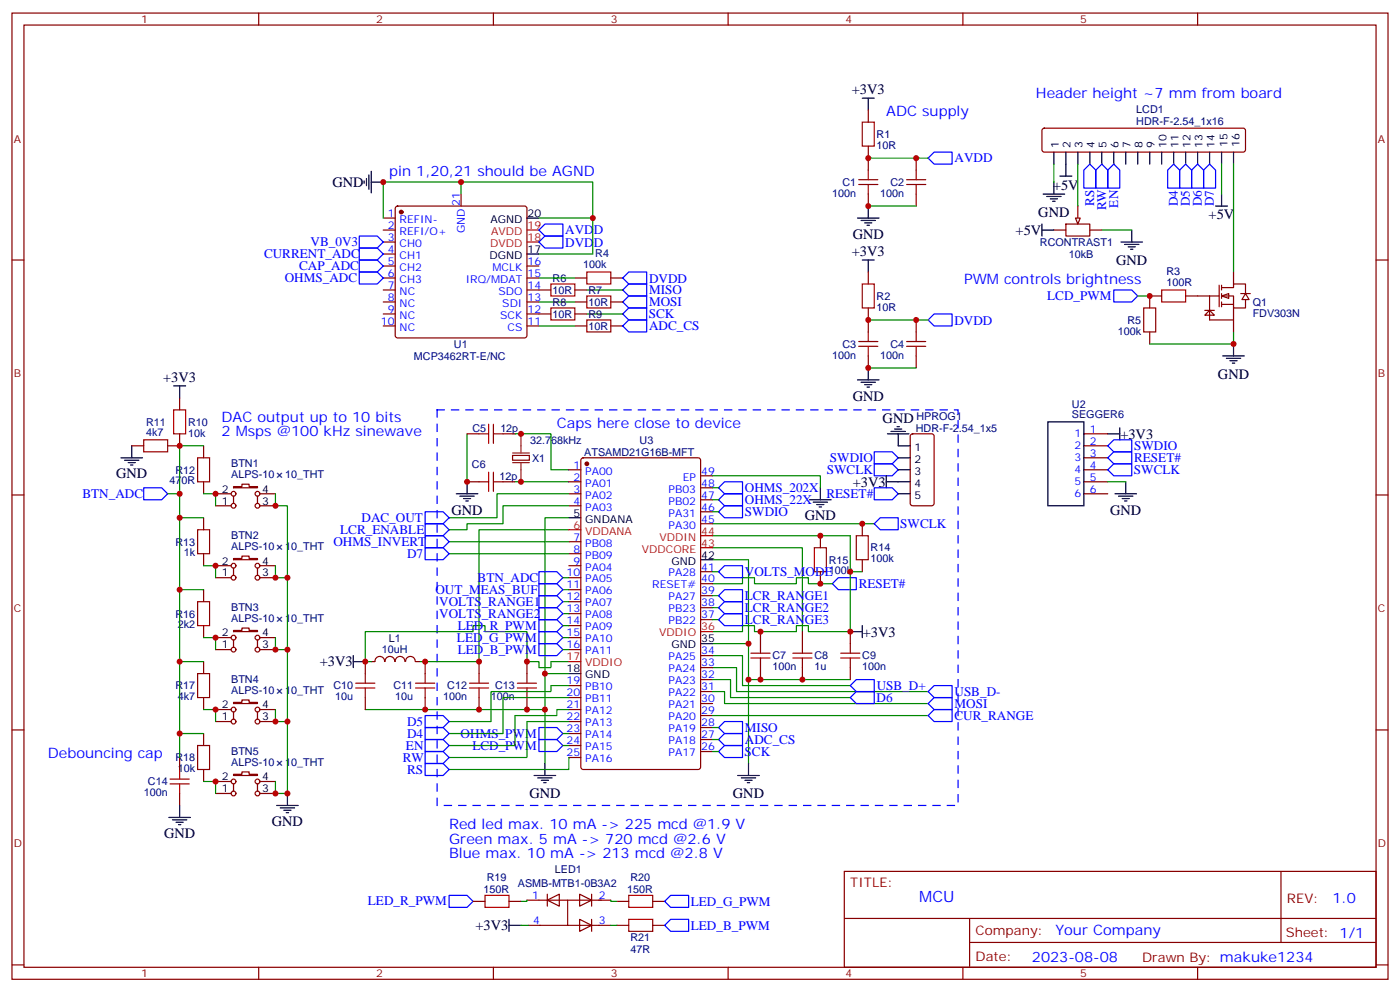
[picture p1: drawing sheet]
<svg xmlns="http://www.w3.org/2000/svg" width="412mm" height="292mm" viewBox="0 0 412 292" stroke-linecap="round" stroke-linejoin="round" font-family="sans-serif">
<g fill="none" stroke="#870000" stroke-width=".35">
<path d="M3.5 3.8h405.4v284.4h-405.4zM7.1 7.4h398.2v277.3h-398.2zM76.2 3.8v3.6M145.3 3.8v3.6M214.5 3.8v3.6M283.6 3.8v3.6M352.8 3.8v3.6M307.2 37.9l.4-.2h58.6l.5 .2 .2 .5v5.7l-.2 .5-.5 .2h-58.6l-.5-.3-.2-.4v-5.7zM3.5 76.5h3.6M310.4 67.7h3.6M314 65.9h7v3.6h-7zM317.5 60.6v3.6"/>
<path d="M321 67.7h3.6M405.3 76.5h3.6M137.6 127.7h3.5M148.2 127.7h3.5M151 134h4.9v1.4h-4.9zM167.6 138.3h3.5M171.3 134.9l.5-.2h33.9l.6 .5 .1 90.5-.5 .7h-34.1l-.6-.4-.1-90.6zM268.3 127.9l.5-.2h5.7l.6 .4 .1 20-.5 .7h-5.9l-.6-.4-.1-20zM3.5 145.7h3.6M137.6 141.8h3.5M148.2 141.8h3.5M167.6 141.8h3.5"/>
<path d="M167.6 159.4h3.5M167.6 148.8h3.5M167.6 145.3h3.5M206.4 140h3.5M206.4 143.5h3.5M206.4 147.1h3.5M206.4 150.6h3.5M206.4 154.1h3.5M241.7 157.7v3.5M254 154.1v3.6M405.3 145.7h3.6M167.6 177.1h3.5"/>
<path d="M167.6 173.5h3.5M167.6 170h3.5M167.6 166.5h3.5M167.6 162.9h3.5M206.4 168.2h3.5M206.4 171.8h3.5M206.4 175.3h3.5M206.4 178.8h3.5M241.7 168.2v3.6M254 164.7v3.5M107.6 194.7v3.5M109.4 194.7h1"/>
<path d="M110.5 194.7a1.41 1.41 0 0 1 1.4-1.5 1.41 1.41 0 0 1 1.4 1.5M113.5 194.7a1.41 1.41 0 0 1 1.4-1.5 1.41 1.41 0 0 1 1.4 1.5M116.4 194.7a1.41 1.41 0 0 1 1.4-1.5 1.41 1.41 0 0 1 1.4 1.5M119.5 194.7a1.41 1.41 0 0 1 1.4-1.5 1.41 1.41 0 0 1 1.4 1.5M122.4 194.7h1.1M125.2 194.7v3.5M141.1 194.7v3.5M155.2 194.7v3.5M167.6 191.2h3.5M167.6 187.6h3.5M167.6 184.1h3.5M167.6 180.6h3.5"/>
<path d="M206.4 182.4h3.5M206.4 192.9h3.5M206.4 196.5h3.5M206.4 200h3.5M224 185.9v3.5M224 196.5v3.5M236.4 185.9v3.5M236.4 196.5v3.5M250.5 185.9v3.5M250.5 196.5v3.5M3.5 214.8h3.6M107.6 205.3v3.5"/>
<path d="M125.2 205.3v3.5M141.1 205.3v3.5M155.2 205.3v3.5M167.6 219.4h3.5M167.6 215.9h3.5M167.6 212.3h3.5M167.6 208.8h3.5M167.6 205.3h3.5M167.6 201.8h3.5M206.4 203.5h3.5M206.4 207h3.5M206.4 210.6h3.5"/>
<path d="M206.4 214.1h3.5M206.4 217.6h3.5M405.3 214.8h3.6M167.6 222.9h3.5M206.4 221.2h3.5M248.7 256.4h156.6v28.3h-156.6zM377.3 256.5v20.8M248.7 270.3h156.5M285.6 277.3h119.6M285.6 270.3v14.1M3.5 284h3.6M76.2 284.7v3.5"/>
<path d="M145.3 284.7v3.5M214.5 284.7v3.5M283.6 284.7v3.5M352.8 284.7v3.5M405.3 284h3.6"/>
</g>
<path d="M257.5 136.5h5.3l1.8 1.8-1.8 1.7h-5.3zM257.5 133h5.3l1.8 1.7-1.8 1.8h-5.3zM211.7 143.5l1.7-1.7h5.3v3.5h-5.3zM211.7 150.6l1.7-1.8h5.3v3.6h-5.3zM257.5 143.5h5.3l1.8 1.8-1.8 1.8h-5.3zM259.3 152.4h5.3v3.5h-5.3l-1.8-1.8zM245.2 171.8l1.7-1.8h5.3v3.5h-5.3zM158.7 214.1h5.3l1.8 1.8-1.8 1.7h-5.3zM250.5 201.8l1.7-1.8h5.3v3.5h-5.3zM273.4 203.5l1.8-1.7h5.3v3.5h-5.3z" fill="none" stroke="#00f" stroke-width=".35"/>
<g fill="none" stroke="#000" stroke-width=".35">
<path d="M307.3 57.1h6.3M308.3 57.8h4.3M309.4 58.5h2.1M310.1 59.2h.7M310.4 44.8v3.5M310.4 53.6v3.5M312.2 51.8h3.5M314 44.8v7M317.5 44.8v3.5M321 44.8v3.5M324.6 44.8v3.5M328.1 44.8v3.5"/>
<path d="M331.6 44.8v3.5M335.1 44.8v3.5M338.7 44.8v3.5M342.2 44.8v3.5M345.7 44.8v3.5M349.2 44.8v3.5M352.8 44.8v3.5M356.3 44.8v3.5M359.8 44.8v3.5M363.4 44.8v3.5M261.4 127.7h6.4M262.5 127h4.2"/>
<path d="M263.5 126.3h2.1M264.2 125.6h.7M264.6 127.7v3.5h3.5M264.6 134.7h3.5M264.6 138.3h3.5M134.4 145.3h6.4M135.5 146h4.2M136.5 146.7h2.1M137.2 147.4h.7M137.6 141.8v3.5M167.6 152.4h3.5M261.1 141.8h7"/>
<path d="M261.1 140v3.5M264.6 145.3h3.5M206.4 164.7h3.5M104.1 194.7h3.5M104.1 192.9v3.6M167.6 198.2h3.5M206.4 189.4h3.5M250.5 185.9h3.5M254 184.1v3.5M157.3 228.2h6.4M158.4 228.9h4.2M159.5 229.6h2.1"/>
<path d="M160.2 230.3h.7M160.5 224.7v3.5M217.3 228.2h6.4M218.4 228.9h4.2M219.4 229.6h2.1M220.1 230.3h.7M220.5 224.7v3.5"/>
</g>
<g fill="none" stroke="#008700" stroke-width=".35">
<path d="M310.4 48.3v5.3M137.6 127.7v14.1M151.7 127.7h10.6v10.6h5.3M151.7 141.8h15.9M167.6 155.9h-26.5v38.8h-17.6M167.6 152.4h-7.1v45.8M209.9 157.7h40.6v28.2h-12.4v-1.8h-3.5v1.8h-12.4v-1.8h-3.5v1.8h-8.8M209.9 154.1h47.6M209.9 171.8h8.8v-1.8h3.5v1.8h12.4v-1.8h3.5v1.8h7.1M209.9 161.2h26.5v24.7M209.9 164.7h10.6v60M250.5 168.2h3.5"/>
<path d="M107.6 194.7v-8.8h31.7v-1.8h3.6v1.8h12.3v8.8h3.5v1.8h3.6v-1.8h5.3M167.6 198.2h-7.1v26.5M209.9 196.5h7.1v7h56.4M209.9 192.9h8.8v8.9h31.8M209.9 189.4h10.6M220.5 200h30M107.6 208.8h52.9"/>
</g>
<g fill="none" stroke="#a10000" stroke-width=".35">
<path d="M141.1 127.7h2.8M143.9 124.8v5.7M143.9 139v5.6M145.3 127.7h2.9M145.3 124.8v5.7M145.3 139v5.6M141.1 141.8h2.8M145.3 141.8h2.9M252.2 157.7h3.6v7h-3.6zM239.9 161.2h3.5v7h-3.5zM107.6 198.2v2.8M125.2 198.2v2.8"/>
<path d="M141.1 198.2v2.8M155.2 198.2v2.8M221.2 193.6h5.6M221.2 192.2h5.6M224 189.4v2.8M224 193.6v2.9M233.5 193.6h5.7M233.5 192.2h5.7M236.4 189.4v2.8M236.4 193.6v2.9M247.6 193.6h5.7M247.6 192.2h5.7"/>
<path d="M250.5 189.4v2.8M250.5 193.6v2.9M104.8 202.5h5.6M104.8 201h5.6M107.6 202.5v2.8M122.4 202.5h5.7M122.4 201h5.7M125.2 202.5v2.8M138.3 202.5h5.6M138.3 201h5.6M141.1 202.5v2.8M152.4 202.5h5.6"/>
<path d="M152.4 201h5.6M155.2 202.5v2.8"/>
</g>
<path d="M151 136.1h4.9M151 133.3h4.9M153.5 127.7v5.6M153.5 136.1v5.7" fill="none" stroke="#8c2424" stroke-width=".35"/>
<path d="M128.8 120.6h153.4v116.4h-153.4z" fill="none" stroke="#00f" stroke-width=".35" stroke-dasharray="2.1 2.1"/>
<path d="M167.6 155.9h3.5M206.4 157.7h3.5M206.4 161.2h3.5M167.6 194.7h3.5M206.4 185.9h3.5" fill="none" stroke="#f00" stroke-width=".35"/>
<circle cx="172.9" cy="136.5" r=".53" fill="#870000" stroke="#870000" stroke-width=".35"/>
<path d="M316.8 64.2h1.4l-.7 1.7z" fill="#f0f0f0" stroke="#870000" stroke-width=".35"/>
<g fill="none" stroke="#000" stroke-width=".35">
<path d="M359.8 57.1v3.5M306.9 67.7h3.5M306.9 65.9v3.6M330.2 71.2h6.3M331.3 71.9h4.2M332.3 72.6h2.1M333 73.3h.7M333.4 67.7v3.5M358.1 60.6h3.5M360.2 104.7h6.3M361.2 105.4h4.3M362.3 106.2h2.1"/>
<path d="M363 106.9h.7M363.4 101.2v3.5"/>
</g>
<path d="M317.5 48.3v12.3M359.8 48.3v8.8M363.4 48.3v31.7M324.6 67.7h8.8M335.1 87.1h3.6M363.4 97.7v3.5h-24.7M107.6 194.7h1.8" fill="none" stroke="#008700" stroke-width=".35"/>
<path d="M319.3 50.1l1.7-1.8 1.8 1.8v5.3h-3.5zM324.6 48.3l1.7 1.8v5.3h-3.5v-5.3zM326.3 50.1l1.8-1.8 1.7 1.8v5.3h-3.5zM345.7 48.3l1.8 1.8v5.3h-3.5v-5.3zM349.2 48.3l1.8 1.8v5.3h-3.5v-5.3zM351 50.1l1.8-1.8 1.7 1.8v5.3h-3.5zM356.3 48.3l1.8 1.8v5.3h-3.6v-5.3zM328.1 85.3h5.3l1.7 1.8-1.7 1.8h-5.3z" fill="none" stroke="#00f" stroke-width=".35"/>
<path d="M336.9 90.6h3.5v7.1h-3.5zM342.2 85.3h7v3.6h-7zM58.2 155.9h3.5v7h-3.5z" fill="none" stroke="#a10000" stroke-width=".35"/>
<g fill="none" stroke="#870000" stroke-width=".35">
<path d="M338.7 97.7v3.5M342.2 87.1h-3.5v3.5M349.2 87.1h3.6M60 152.4v3.5M60 162.9v3.6M63.5 191.2h4.6M63.5 187.6h4.6M68.8 185.5h2.5v-.7h2.1v.7h2.4v.4h-7zM68.8 188.3v2.2M75.8 188.3v2.2M76.6 191.2h4.5M76.6 187.6h4.5"/>
<circle cx="68.8" cy="187.6" r=".71"/>
<circle cx="68.8" cy="191.2" r=".71"/>
<circle cx="75.8" cy="191.2" r=".71"/>
<circle cx="75.8" cy="187.6" r=".71"/>
</g>
<g fill="#fff" stroke="#870000" stroke-width=".35">
<path d="M359.8 87.1l2.1-.7v1.4z"/>
<path d="M366.9 86.4l1 1.8h-2.1z"/>
</g>
<g fill="none" stroke="#870000" stroke-width=".35">
<path d="M255.8 32.4v3.5M135.8 57.1v3.5M255.8 43v7.1M255.8 57.1v3.5M269.9 46.5v3.6M269.9 57.1v3.5M112.9 64.2h3.5M112.9 67.7h3.5M112.9 71.2h3.5M112.9 74.8h3.5M112.9 78.3h3.5M116.7 60.8l.4-.2h37.4l.5 .2 .2 .5v37.4l-.2 .5-.5 .2h-37.4l-.5-.2-.2-.5v-37.4z"/>
<path d="M155.2 78.3h3.5M112.9 81.8h3.5M112.9 85.3h3.5M112.9 88.9h3.5M112.9 92.4h3.5M112.9 95.9h3.5M155.2 81.8h3.5M155.2 85.3h7.1M155.2 88.9h3.5M155.2 92.4h7.1M155.2 95.9h3.5M169.3 81.8h3.6"/>
<path d="M169.3 85.3h3.6M169.3 88.9h3.6M169.3 92.4h3.6M169.3 95.9h3.6M179.9 81.8h3.5M179.9 88.9h3.5M179.9 95.9h3.5M255.8 80v3.6M255.8 90.6v7.1M269.9 94.2v3.5M352.8 87.1h6.3M354.9 92.7l1.4-1.4 1.4 1.4z"/>
<path d="M354.9 91.3h2.8M356.3 87.1v7.1h7.1M359.1 83.9v6.4M359.8 84.6h3.6v-1h3.5v2.8M359.8 87.1h3.6v3.5h3.5v-2.4M359.8 89.6h3.6M359.8 83.9v1.4M359.8 86.4v1.4M359.8 88.9v1.4M363.4 80v3.6M363.4 90.6v7.1M365.5 86.4h2.8"/>
<path d="M52.9 117.1v3.5M255.8 104.7v3.6M269.9 104.7v3.6M38.8 131.2h3.5M52.9 127.7v3.5h-3.5M60 131.2v3.5M319.3 131.2h7M319.3 127.7h7M319.3 134.7h7M319.3 138.3h7M60 141.8v3.5M63.5 148.8h4.6"/>
<path d="M63.5 145.3h4.6M68.8 143.2h2.5v-.7h2.1v.7h2.4v.3h-7zM68.8 146v2.1M75.8 146v2.1M76.6 148.8h4.5M76.6 145.3h4.5M319.3 145.3h7M319.3 141.8h7M60 173.5v3.6M63.5 170h4.6M63.5 166.5h4.6M68.8 164.4h2.5v-.7h2.1v.7h2.4v.3h-7z"/>
<path d="M68.8 167.2v2.1M75.8 167.2v2.1M76.6 170h4.5M76.6 166.5h4.5M60 184.1v3.5M60 194.7v3.5M60 205.3v3.5M60 215.9v3.5M63.5 212.3h4.6M63.5 208.8h4.6M68.8 206.7h2.5v-.7h2.1v.7h2.4v.3h-7zM68.8 209.5v2.1"/>
<path d="M75.8 209.5v2.1M76.6 212.3h4.5M76.6 208.8h4.5M52.9 222.9v3.5M52.9 233.5v3.5M60 226.4v3.6M63.5 233.5h4.6M63.5 230h4.6M68.8 227.9h2.5v-.7h2.1v.7h2.4v.3h-7zM68.8 230.7v2.1M75.8 230.7v2.1M76.6 233.5h4.5"/>
<path d="M76.6 230h4.5M139.3 265.3h3.6M149.9 265.3h3.6M155.2 264.9h24.7M155.6 272.3h24.3M161.2 264.9l3.5-1.8v3.6zM161.2 263.1v3.6M167.2 264.9v7.4M170.7 263.1l3.6 1.8-3.6 1.8zM170.7 270.5l3.6 1.8-3.6 1.8zM174.3 263.1v3.6M174.3 270.5v3.6"/>
<path d="M181.7 272.3h3.5M181.7 265.3h3.5M192.3 272.3h3.5M192.3 265.3h3.5"/>
<circle cx="68.8" cy="145.3" r=".71"/>
<circle cx="68.8" cy="148.8" r=".71"/>
<circle cx="75.8" cy="145.3" r=".71"/>
<circle cx="75.8" cy="148.8" r=".71"/>
<circle cx="68.8" cy="170" r=".71"/>
<circle cx="68.8" cy="166.5" r=".71"/>
<circle cx="75.8" cy="170" r=".71"/>
<circle cx="75.8" cy="166.5" r=".71"/>
<circle cx="68.8" cy="212.3" r=".71"/>
<circle cx="68.8" cy="208.8" r=".71"/>
<circle cx="75.8" cy="212.3" r=".71"/>
<circle cx="75.8" cy="208.8" r=".71"/>
<circle cx="68.8" cy="233.5" r=".71"/>
<circle cx="68.8" cy="230" r=".71"/>
<circle cx="75.8" cy="230" r=".71"/>
<circle cx="75.8" cy="233.5" r=".71"/>
</g>
<g fill="none" stroke="#000" stroke-width=".35">
<path d="M254 28.9h3.5M255.8 28.9v3.5M107.2 53.2v.7M107.9 52.5v2.1M108.7 51.5v4.2M109.4 53.6h3.5M109.4 50.4v6.4M155.2 74.8h3.5M155.2 64.2h3.5M252.6 64.2h6.3M253.6 64.9h4.3M254 76.5h3.5"/>
<path d="M254.7 65.6h2.1M255.4 66.3h.7M255.8 60.6v3.6M255.8 76.5v3.5M51.2 113.6h3.5M52.9 113.6v3.5M252.6 111.8h6.3M253.6 112.5h4.3M254.7 113.2h2.1M255.4 113.9h.7M255.8 108.3v3.5M35.6 134.7h6.4"/>
<path d="M36.7 135.4h4.2M37.7 136.1h2.2M38.5 136.8h.7M38.8 131.2v3.5M308.7 124.1h10.6v24.7h-10.6zM326.3 127.7h3.5M329.8 125.9v3.5M238.5 147.1h6.3M239.5 147.8h4.3M240.6 148.5h2.1M241.3 149.2h.7M241.7 143.5v3.6"/>
<path d="M328.4 145.3h6.4M329.5 146h4.2M330.6 146.7h2.1M331.3 147.4h.7M331.6 141.8v3.5M52.9 237v3.6M81.5 237h6.3M82.5 237.7h4.3M83.6 238.4h2.1M84.3 239.1h.7M84.7 233.5v3.5M49.7 240.6h6.4"/>
<path d="M50.8 241.3h4.2M51.9 242h2.1M52.6 242.7h.7M149.9 272.3h3.6M149.9 270.5v3.6"/>
</g>
<g fill="none" stroke="#a10000" stroke-width=".35">
<path d="M254 35.9h3.5v7.1h-3.5zM252.9 54.3h5.7M252.9 52.9h5.7M255.8 50.1v2.8M255.8 54.3v2.8M267.1 54.3h5.6M267.1 52.9h5.6M269.9 50.1v2.8M269.9 54.3v2.8M162.3 83.6h7v3.5h-7zM162.3 90.6h7v3.6h-7zM172.9 87.1h7v3.5h-7z"/>
<path d="M172.9 80h7v3.6h-7zM172.9 94.2h7v3.5h-7zM254 83.6h3.5v7h-3.5zM255.8 97.7v2.8M269.9 97.7v2.8M252.9 101.9h5.7M252.9 100.5h5.7M255.8 101.9v2.8M267.1 101.9h5.6M267.1 100.5h5.6M269.9 101.9v2.8M42.3 129.4h7.1v3.6h-7.1z"/>
<path d="M51.2 120.6h3.5v7.1h-3.5zM58.2 134.7h3.5v7.1h-3.5zM58.2 177.1h3.5v7h-3.5zM58.2 198.2h3.5v7.1h-3.5zM58.2 219.4h3.5v7h-3.5zM50.1 230.7h5.6M50.1 229.3h5.6M52.9 226.4v2.9M52.9 230.7v2.8M142.9 263.5h7v3.5h-7zM185.2 263.5h7.1v3.5h-7.1zM185.2 270.5h7.1v3.6h-7.1z"/>
</g>
<g fill="none" stroke="#008700" stroke-width=".35">
<path d="M135.8 57.1v-3.5h-22.9v10.6M135.8 53.6h38.8v10.6M255.8 46.5h17.6M158.7 64.2h15.9v10.6h-15.9M255.8 60.6h14.1M158.7 88.9h10.6M158.7 81.8h10.6M158.7 95.9h10.6M172.9 85.3h10.5M172.9 92.4h10.5M255.8 94.2h17.6M255.8 108.3h14.1"/>
<path d="M60 131.2h-7.1v21.2M49.4 145.3h3.5M60 152.4h-7.1v63.5h7.1M60 145.3h3.5v3.5M81.1 145.3v3.5h3.6v21.2M132.3 159.4h35.3M167.6 145.3h-21.2v7.1h-14.1M167.6 148.8h-19.4v5.3h-10.6v1.8h-5.3M209.9 140h31.8v3.5M209.9 150.6h1.8M209.9 147.1h1.8M209.9 143.5h1.8"/>
<path d="M326.3 141.8h5.3M52.9 173.5h7.1M60 166.5h3.5v3.5M81.1 166.5v3.5h3.6v21.2M132.3 162.9h35.3M165.8 173.5h1.8M165.8 177.1h1.8M165.8 170h1.8M209.9 168.2h1.8M209.9 175.3h1.8M209.9 178.8h1.8M52.9 194.7h7.1"/>
<path d="M60 187.6h3.5v3.6M81.1 187.6v3.6h3.6v21.1M165.8 191.2h1.8M165.8 187.6h1.8M165.8 184.1h1.8M165.8 180.6h1.8M209.9 200h5.3v5.3h35.3M209.9 182.4h1.8M52.9 215.9v7M60 208.8h3.5v3.5M81.1 208.8v3.5h3.6v21.2h-3.6v-3.5M165.8 215.9h1.8"/>
<path d="M165.8 219.4h1.8M167.6 201.8h-5.3v1.7h-17.7v8.8h-12.3M167.6 205.3h-19.4v10.6h-15.9M167.6 208.8h-3.6v1.8h-12.3v8.8h-19.4M167.6 212.3h-12.4v10.6h-22.9M209.9 203.5h3.5v3.5h60M209.9 214.1h1.8M209.9 217.6h1.8M209.9 210.6h63.5M60 230h3.5v3.5M167.6 222.9v3.5h-35.3M209.9 221.2h1.8"/>
<path d="M153.5 272.3h2.1M155.2 264.9v.4h-1.7M179.9 264.9v.4h1.8M179.9 272.3h1.8"/>
</g>
<g fill="none" stroke="#00f" stroke-width=".35">
<path d="M275.2 44.8h5.3v3.5h-5.3l-1.8-1.8zM105.8 69.5h5.3l1.8 1.7-1.8 1.8h-5.3zM105.8 73h5.3l1.8 1.8-1.8 1.7h-5.3zM105.8 76.5h5.3l1.8 1.8-1.8 1.7h-5.3zM158.7 67.7l1.8-1.8h5.3v3.6h-5.3zM158.7 71.2l1.8-1.7h5.3v3.5h-5.3zM105.8 80h5.3l1.8 1.8-1.8 1.8h-5.3zM183.4 85.3l1.8-1.7h5.3v3.5h-5.3zM183.4 88.9l1.8-1.8h5.3v3.5h-5.3zM183.4 92.4l1.8-1.8h5.3v3.6h-5.3zM183.4 95.9l1.8-1.7h5.3v3.5h-5.3zM183.4 81.8l1.8-1.8h5.3v3.6h-5.3z"/>
<path d="M275.2 92.4h5.3v3.5h-5.3l-1.8-1.7zM326.3 134.7l1.8-1.7h5.3v3.5h-5.3zM326.3 131.2l1.8-1.8h5.3v3.6h-5.3zM326.3 138.3l1.8-1.8h5.3v3.5h-5.3zM42.3 143.5h5.3l1.8 1.8-1.8 1.8h-5.3zM125.2 150.6h5.3l1.8 1.8-1.8 1.7h-5.3zM125.2 154.1h5.3l1.8 1.8-1.8 1.8h-5.3zM125.2 157.7h5.3l1.8 1.7-1.8 1.8h-5.3zM211.7 147.1l1.7-1.8h5.3v3.5h-5.3zM125.2 161.2h5.3l1.8 1.7-1.8 1.8h-5.3zM158.7 175.3h5.3l1.8 1.8-1.8 1.7h-5.3zM158.7 178.8h5.3l1.8 1.8-1.8 1.8h-5.3z"/>
<path d="M158.7 171.8h5.3l1.8 1.7-1.8 1.8h-5.3zM158.7 168.2h5.3l1.8 1.8-1.8 1.8h-5.3zM211.7 178.8l1.7-1.7h5.3v3.5h-5.3zM211.7 168.2l1.7-1.7h5.3v3.5h-5.3zM213.4 173.5h5.3v3.6h-5.3l-1.7-1.8zM158.7 182.4h5.3l1.8 1.7-1.8 1.8h-5.3zM158.7 185.9h5.3l1.8 1.7-1.8 1.8h-5.3zM158.7 189.4h5.3l1.8 1.8-1.8 1.7h-5.3zM213.4 180.6h5.3v3.5h-5.3l-1.7-1.7zM125.2 217.6h5.3l1.8 1.8-1.8 1.8h-5.3zM125.2 214.1h5.3l1.8 1.8-1.8 1.7h-5.3zM125.2 210.6h5.3l1.8 1.7-1.8 1.8h-5.3z"/>
<path d="M158.7 217.6h5.3l1.8 1.8-1.8 1.8h-5.3zM211.7 217.6l1.7-1.7h5.3v3.5h-5.3zM213.4 212.3h5.3v3.6h-5.3l-1.7-1.8zM250.5 205.3l1.7-1.8h5.3v3.5h-5.3zM275.2 205.3h5.3v3.5h-5.3l-1.8-1.8zM275.2 208.8h5.3v3.5h-5.3l-1.8-1.7zM125.2 224.7h5.3l1.8 1.7-1.8 1.8h-5.3zM125.2 221.2h5.3l1.8 1.7-1.8 1.8h-5.3zM211.7 221.2l1.7-1.8h5.3v3.5h-5.3zM132.3 263.5h5.3l1.7 1.8-1.7 1.7h-5.3zM195.8 265.3l1.8-1.8h5.2v3.5h-5.2zM195.8 272.3l1.8-1.8h5.2v3.6h-5.2z"/>
</g>
<circle cx="118.2" cy="62.4" r=".53" fill="#870000" stroke="#870000" stroke-width=".35"/>
<path d="M155.2 71.2h3.5M155.2 67.7h3.5" fill="none" stroke="#f00" stroke-width=".35"/>
<g fill="#c00">
<circle cx="254" cy="154.1" r=".88"/>
<circle cx="250.5" cy="168.2" r=".88"/>
<circle cx="153.5" cy="127.7" r=".88"/>
<circle cx="241.7" cy="171.8" r=".88"/>
<circle cx="241.7" cy="157.7" r=".88"/>
<circle cx="155.2" cy="194.7" r=".88"/>
<circle cx="250.5" cy="185.9" r=".88"/>
<circle cx="141.1" cy="208.8" r=".88"/>
<circle cx="141.1" cy="194.7" r=".88"/>
<circle cx="236.4" cy="200" r=".88"/>
<circle cx="160.5" cy="198.2" r=".88"/>
<circle cx="155.2" cy="208.8" r=".88"/>
<circle cx="160.5" cy="208.8" r=".88"/>
<circle cx="125.2" cy="194.7" r=".88"/>
<circle cx="107.6" cy="194.7" r=".88"/>
<circle cx="125.2" cy="208.8" r=".88"/>
<circle cx="363.4" cy="101.2" r=".88"/>
<circle cx="338.7" cy="87.1" r=".88"/>
<circle cx="269.9" cy="94.2" r=".88"/>
<circle cx="255.8" cy="108.3" r=".88"/>
<circle cx="255.8" cy="94.2" r=".88"/>
<circle cx="255.8" cy="46.5" r=".88"/>
<circle cx="255.8" cy="60.6" r=".88"/>
<circle cx="269.9" cy="46.5" r=".88"/>
<circle cx="112.9" cy="53.6" r=".88"/>
<circle cx="174.6" cy="64.2" r=".88"/>
<circle cx="135.8" cy="53.6" r=".88"/>
<circle cx="84.7" cy="212.3" r=".88"/>
<circle cx="84.7" cy="191.2" r=".88"/>
<circle cx="52.9" cy="173.5" r=".88"/>
<circle cx="52.9" cy="194.7" r=".88"/>
<circle cx="84.7" cy="233.5" r=".88"/>
<circle cx="224" cy="200" r=".88"/>
<circle cx="224" cy="185.9" r=".88"/>
<circle cx="84.7" cy="170" r=".88"/>
<circle cx="81.1" cy="170" r=".88"/>
<circle cx="81.1" cy="191.2" r=".88"/>
<circle cx="81.1" cy="212.3" r=".88"/>
<circle cx="81.1" cy="233.5" r=".88"/>
<circle cx="52.9" cy="131.2" r=".88"/>
<circle cx="52.9" cy="152.4" r=".88"/>
<circle cx="52.9" cy="145.3" r=".88"/>
<circle cx="63.5" cy="145.3" r=".88"/>
<circle cx="63.5" cy="166.5" r=".88"/>
<circle cx="63.5" cy="187.6" r=".88"/>
<circle cx="63.5" cy="208.8" r=".88"/>
<circle cx="63.5" cy="230" r=".88"/>
<circle cx="81.1" cy="148.8" r=".88"/>
<circle cx="52.9" cy="215.9" r=".88"/>
<circle cx="220.5" cy="200" r=".88"/>
<circle cx="220.5" cy="189.4" r=".88"/>
<circle cx="137.6" cy="141.8" r=".88"/>
<circle cx="153.5" cy="141.8" r=".88"/>
</g>
<text font-size="4.6" fill="#00f" x="270.8" y="265.5">MCU</text>
<g font-size="4.2">
<text x="250.9" y="27.8">+3V3</text>
<text x="97.9" y="55">GND</text>
<text x="310.2" y="55.8">+5V</text>
<text x="305.9" y="63.8">GND</text>
<text x="356" y="64.6">+5V</text>
<text x="251.2" y="70.3">GND</text>
<text x="299.2" y="69.1">+5V</text>
<text x="250.9" y="75.4">+3V3</text>
<text x="328.8" y="78">GND</text>
<text x="48.1" y="112.5">+3V3</text>
<text x="358.8" y="111.5">GND</text>
<text x="251.2" y="117.9">GND</text>
<text x="260" y="124.5">GND</text>
<text x="330" y="129.1">+3V3</text>
<text x="34.2" y="140.8">GND</text>
<text x="251.2" y="143.2">+3V3</text>
<text x="133" y="151.4">GND</text>
<text x="237.1" y="153.1">GND</text>
<text x="327" y="151.4">GND</text>
<text x="254.2" y="187.3">+3V3</text>
<text x="94.2" y="196.1">+3V3</text>
<text x="155.9" y="234.9">GND</text>
<text x="215.9" y="234.9">GND</text>
<text x="80.1" y="243.1">GND</text>
<text x="48.3" y="246.6">GND</text>
<text x="140.1" y="273.7">+3V3</text>
</g>
<g font-size="4.2" fill="#00f">
<text x="305.2" y="28.9">Header height ~7 mm from board</text>
<text x="261.1" y="34.2">ADC supply</text>
<text x="114.7" y="51.8">pin 1,20,21 should be AGND</text>
<text x="284" y="83.6">PWM controls brightness</text>
<text x="65.3" y="124.1">DAC output up to 10 bits</text>
<text x="164" y="125.9">Caps here close to device</text>
<text x="65.3" y="128.4">2 Msps @100 kHz sinewave</text>
<text x="14.1" y="222.9">Debouncing cap</text>
<text x="132.3" y="244.1">Red led max. 10 mA -&gt; 225 mcd @1.9 V</text>
<text x="132.3" y="248.3">Green max. 5 mA -&gt; 720 mcd @2.6 V</text>
<text x="132.3" y="252.6">Blue max. 10 mA -&gt; 213 mcd @2.8 V</text>
<text x="392.5" y="265.7">1.0</text>
<text x="310.9" y="275.3">Your Company</text>
<text x="304" y="283.1">2023-08-08</text>
</g>
<g font-size="3.9" fill="#00f">
<text x="281.2" y="47.8">AVDD</text>
<text x="322.3" y="60.7" transform="rotate(-90 322.3 60.7)">RS</text>
<text x="325.8" y="61.9" transform="rotate(-90 325.8 61.9)">RW</text>
<text x="329.3" y="61.1" transform="rotate(-90 329.3 61.1)">EN</text>
<text x="347" y="60.7" transform="rotate(-90 347 60.7)">D4</text>
<text x="350.5" y="60.7" transform="rotate(-90 350.5 60.7)">D5</text>
<text x="354" y="60.7" transform="rotate(-90 354 60.7)">D6</text>
<text x="357.6" y="60.7" transform="rotate(-90 357.6 60.7)">D7</text>
<text x="166.5" y="69">AVDD</text>
<text x="77.8" y="76">CURRENT_ADC</text>
<text x="91.5" y="72.4">VB_0V3</text>
<text x="166.5" y="72.6">DVDD</text>
<text x="83.9" y="83.1">OHMS_ADC</text>
<text x="88.1" y="79.5">CAP_ADC</text>
<text x="191.2" y="83.2">DVDD</text>
<text x="191.2" y="86.6">MISO</text>
<text x="308.5" y="88.4">LCD_PWM</text>
<text x="191.1" y="93.7">SCK</text>
<text x="191.2" y="90.2">MOSI</text>
<text x="281.1" y="95.5">DVDD</text>
<text x="191.2" y="97.2">ADC_CS</text>
<text x="244.5" y="135.9">SWDIO</text>
<text x="334.1" y="136">RESET#</text>
<text x="334.1" y="132.6">SWDIO</text>
<text x="243.6" y="139.4">SWCLK</text>
<text x="334" y="139.6">SWCLK</text>
<text x="24.3" y="146.6">BTN_ADC</text>
<text x="219.4" y="144.9">OHMS_202X</text>
<text x="219.4" y="148.4">OHMS_22X</text>
<text x="243.4" y="146.6">RESET#</text>
<text x="106.5" y="153.6">DAC_OUT</text>
<text x="219.4" y="151.9">SWDIO</text>
<text x="265.2" y="155.4">SWCLK</text>
<text x="98.2" y="160.7">OHMS_INVERT</text>
<text x="100.2" y="157.2">LCR_ENABLE</text>
<text x="119.9" y="164.2">D7</text>
<text x="140.7" y="171.3">BTN_ADC</text>
<text x="219.4" y="169.5">VOLTS_MODE</text>
<text x="252.9" y="173">RESET#</text>
<text x="128.2" y="174.8">OUT_MEAS_BUF</text>
<text x="129.4" y="178.3">VOLTS_RANGE1</text>
<text x="219.4" y="176.6">LCR_RANGE1</text>
<text x="129.4" y="181.8">VOLTS_RANGE2</text>
<text x="134.8" y="185.3">LED_R_PWM</text>
<text x="219.4" y="183.6">LCR_RANGE3</text>
<text x="219.4" y="180.1">LCR_RANGE2</text>
<text x="134.6" y="188.9">LED_G_PWM</text>
<text x="134.8" y="192.4">LED_B_PWM</text>
<text x="258.3" y="203.1">USB_D+</text>
<text x="258.2" y="206.6">D6</text>
<text x="281.2" y="204.7">USB_D-</text>
<text x="281.2" y="208.4">MOSI</text>
<text x="119.9" y="213.6">D5</text>
<text x="219.4" y="215.4">MISO</text>
<text x="281.2" y="211.8">CUR_RANGE</text>
<text x="119.6" y="220.6">EN</text>
<text x="119.9" y="217.1">D4</text>
<text x="135.7" y="217.1">OHMS_PWM</text>
<text x="139.1" y="220.7">LCD_PWM</text>
<text x="219.4" y="218.9">ADC_CS</text>
<text x="118.7" y="224.2">RW</text>
<text x="119.9" y="227.7">RS</text>
<text x="219.3" y="222.5">SCK</text>
<text x="108.4" y="266.5">LED_R_PWM</text>
<text x="203.5" y="266.7">LED_G_PWM</text>
<text x="203.5" y="273.7">LED_B_PWM</text>
</g>
<g font-size="3.9" fill="#800">
<text x="250.5" y="261">TITLE:</text>
<text x="379.1" y="265.7">REV:</text>
<text x="287.4" y="275.2">Company:</text>
<text x="378.7" y="275.8">Sheet: 1/1</text>
<text x="287.4" y="282.9">Date:</text>
<text x="336.4" y="283">Drawn By: makuke1234</text>
</g>
<g font-size="3.2" fill="#800">
<text x="41.6" y="6.8">1</text>
<text x="110.8" y="6.8">2</text>
<text x="179.9" y="6.8">3</text>
<text x="249.1" y="6.8">4</text>
<text x="318.2" y="6.8">5</text>
<text x="4.1" y="41.9">A</text>
<text x="405.9" y="41.9">A</text>
<text x="4.1" y="111.1">B</text>
<text x="405.9" y="111.1">B</text>
<text x="4.1" y="180.2">C</text>
<text x="405.9" y="180.2">C</text>
<text x="4.1" y="249.4">D</text>
<text x="405.9" y="249.4">D</text>
<text x="41.6" y="287.7">1</text>
<text x="110.8" y="287.7">2</text>
<text x="179.9" y="287.7">3</text>
<text x="249.1" y="287.7">4</text>
<text x="318.2" y="287.7">5</text>
</g>
<g font-size="3.2" fill="#000080">
<text x="334.7" y="33.4">LCD1</text>
<text x="258.2" y="40.6">R1</text>
<text x="334.7" y="36.7">HDR-F-2.54_1x16</text>
<text x="258.2" y="43.8">10R</text>
<text x="245.2" y="57.9">100n</text>
<text x="248.2" y="54.7">C1</text>
<text x="259.3" y="57.9">100n</text>
<text x="262.3" y="54.7">C2</text>
<text x="175.4" y="75.8">R4</text>
<text x="306.3" y="72.4">RCONTRAST1</text>
<text x="314.8" y="75.9">10kB</text>
<text x="162.8" y="83">R6</text>
<text x="171.8" y="79">100k</text>
<text x="343.6" y="81.1">R3</text>
<text x="162.8" y="86.5">10R</text>
<text x="173.4" y="86.5">R7</text>
<text x="258.2" y="88.2">R2</text>
<text x="343.6" y="84.3">100R</text>
<text x="369" y="90">Q1</text>
<text x="162.8" y="93.5">10R</text>
<text x="162.8" y="90">R8</text>
<text x="173.4" y="90">10R</text>
<text x="173.4" y="93.5">R9</text>
<text x="258.2" y="91.4">10R</text>
<text x="332.1" y="95.3">R5</text>
<text x="369" y="93.2">FDV303N</text>
<text x="173.4" y="97.1">10R</text>
<text x="329.3" y="98.5">100k</text>
<text x="121.9" y="105.9">MCP3462RT-E/NC</text>
<text x="133.7" y="102.6">U1</text>
<text x="245.2" y="105.5">100n</text>
<text x="248.2" y="102.3">C3</text>
<text x="259.3" y="105.5">100n</text>
<text x="262.3" y="102.3">C4</text>
<text x="315.8" y="119.9">U2</text>
<text x="43.1" y="125.3">R11</text>
<text x="55.4" y="125.3">R10</text>
<text x="270" y="123.5">HPROG1</text>
<text x="315.8" y="123">SEGGER6</text>
<text x="43.1" y="128.4">4k7</text>
<text x="55.4" y="128.5">10k</text>
<text x="139.2" y="127">C5</text>
<text x="147.4" y="127">12p</text>
<text x="156.2" y="130.6">32.768kHz</text>
<text x="188.4" y="130.6">U3</text>
<text x="269.8" y="127.1">HDR-F-2.54_1x5</text>
<text x="68.1" y="137.5">BTN1</text>
<text x="139" y="137.6">C6</text>
<text x="156.7" y="135.9">X1</text>
<text x="172.1" y="134.1">ATSAMD21G16B-MFT</text>
<text x="49.9" y="142.6">470R</text>
<text x="51.7" y="139.4">R12</text>
<text x="68.1" y="140.6">ALPS-10</text>
<text x="84" y="140.6">10_THT</text>
<text x="147.2" y="141.1">12p</text>
<text x="51.7" y="160.6">R13</text>
<text x="68.1" y="161.8">ALPS-10</text>
<text x="68.1" y="158.7">BTN2</text>
<text x="84" y="161.8">10_THT</text>
<text x="54.2" y="163.7">1k</text>
<text x="244.1" y="165.9">R15</text>
<text x="256.5" y="165.5">100k</text>
<text x="256.5" y="162.3">R14</text>
<text x="244.1" y="169">100k</text>
<text x="68.1" y="179.8">BTN3</text>
<text x="51.7" y="181.7">R16</text>
<text x="52.4" y="184.9">2k2</text>
<text x="68.1" y="183">ALPS-10</text>
<text x="84" y="183">10_THT</text>
<text x="114.6" y="189">L1</text>
<text x="112.5" y="192.3">10uH</text>
<text x="227.5" y="197.2">100n</text>
<text x="227.5" y="194">C7</text>
<text x="239.9" y="197.2">1u</text>
<text x="239.9" y="194">C8</text>
<text x="254" y="197.2">100n</text>
<text x="254" y="194">C9</text>
<text x="51.7" y="202.9">R17</text>
<text x="68.1" y="201">BTN4</text>
<text x="98.2" y="202.9">C10</text>
<text x="115.9" y="202.9">C11</text>
<text x="131.8" y="202.9">C12</text>
<text x="145.9" y="202.9">C13</text>
<text x="52.4" y="206.1">4k7</text>
<text x="68.1" y="204.1">ALPS-10</text>
<text x="84" y="204.1">10_THT</text>
<text x="98.8" y="206.1">10u</text>
<text x="116.4" y="206.1">10u</text>
<text x="130.5" y="206.1">100n</text>
<text x="144.6" y="206.1">100n</text>
<text x="51.7" y="224.1">R18</text>
<text x="52.4" y="227.2">10k</text>
<text x="68.1" y="225.3">ALPS-10</text>
<text x="68.1" y="222.2">BTN5</text>
<text x="84" y="225.3">10_THT</text>
<text x="43.6" y="231.1">C14</text>
<text x="42.3" y="234.3">100n</text>
<text x="163.5" y="257">LED1</text>
<text x="142.4" y="262.9">150R</text>
<text x="143.4" y="259.3">R19</text>
<text x="152.6" y="261.1">ASMB-MTB1-0B3A2</text>
<text x="184.8" y="262.9">150R</text>
<text x="185.7" y="259.3">R20</text>
<text x="185.7" y="280.5">47R</text>
<text x="185.7" y="277">R21</text>
</g>
<g font-size="3.2">
<text x="311.9" y="43.5" transform="rotate(-90 311.9 43.5)">1</text>
<text x="315.4" y="43.5" transform="rotate(-90 315.4 43.5)">2</text>
<text x="318.9" y="43.5" transform="rotate(-90 318.9 43.5)">3</text>
<text x="322.4" y="43.5" transform="rotate(-90 322.4 43.5)">4</text>
<text x="326" y="43.5" transform="rotate(-90 326 43.5)">5</text>
<text x="329.5" y="43.5" transform="rotate(-90 329.5 43.5)">6</text>
<text x="333" y="43.5" transform="rotate(-90 333 43.5)">7</text>
<text x="336.5" y="43.5" transform="rotate(-90 336.5 43.5)">8</text>
<text x="340.1" y="43.5" transform="rotate(-90 340.1 43.5)">9</text>
<text x="343.6" y="43.5" transform="rotate(-90 343.6 43.5)">10</text>
<text x="347.1" y="43.5" transform="rotate(-90 347.1 43.5)">11</text>
<text x="350.7" y="43.5" transform="rotate(-90 350.7 43.5)">12</text>
<text x="354.2" y="43.5" transform="rotate(-90 354.2 43.5)">13</text>
<text x="357.7" y="43.5" transform="rotate(-90 357.7 43.5)">14</text>
<text x="361.6" y="43.4" transform="rotate(-90 361.6 43.4)">15</text>
<text x="365.1" y="43.4" transform="rotate(-90 365.1 43.4)">16</text>
<text x="144.5" y="65.6">AGND</text>
<text x="155.4" y="63.8">20</text>
<text x="144.2" y="76.2">DGND</text>
<text x="155.4" y="74.4">17</text>
<text x="269.4" y="132.6">1</text>
<text x="269.4" y="136.1">2</text>
<text x="269.4" y="139.7">3</text>
<text x="269.4" y="143.2">4</text>
<text x="65.4" y="148.5">1</text>
<text x="65.4" y="145">2</text>
<text x="77.3" y="148.5">3</text>
<text x="77.3" y="145">4</text>
<text x="269.4" y="146.7">5</text>
<text x="168.9" y="152">5</text>
<text x="172.4" y="153.8">GNDANA</text>
<text x="65.4" y="166.1">2</text>
<text x="77.3" y="166.1">4</text>
<text x="197.8" y="166.1">GND</text>
<text x="206.6" y="164.4">42</text>
<text x="65.4" y="169.7">1</text>
<text x="77.3" y="169.7">3</text>
<text x="65.4" y="190.8">1</text>
<text x="65.4" y="187.3">2</text>
<text x="77.3" y="190.8">3</text>
<text x="77.3" y="187.3">4</text>
<text x="197.8" y="190.8">GND</text>
<text x="206.6" y="189.1">35</text>
<text x="166.9" y="197.9">18</text>
<text x="172.4" y="199.6">GND</text>
<text x="65.4" y="208.5">2</text>
<text x="77.3" y="208.5">4</text>
<text x="65.4" y="212">1</text>
<text x="77.3" y="212">3</text>
<text x="65.4" y="233.2">1</text>
<text x="65.4" y="229.6">2</text>
<text x="77.3" y="233.2">3</text>
<text x="77.3" y="229.6">4</text>
</g>
<g font-size="3.2" fill="#00f">
<text x="114.2" y="63.8">1</text>
<text x="117.7" y="65.6">REFIN-</text>
<text x="135.5" y="60.6" transform="rotate(-90 135.5 60.6)">21</text>
<text x="114.2" y="67.3">2</text>
<text x="114.2" y="70.9">3</text>
<text x="117.7" y="69.1">REFI/O+</text>
<text x="136.9" y="68.6" transform="rotate(-90 136.9 68.6)">GND</text>
<text x="114.2" y="74.4">4</text>
<text x="114.2" y="77.9">5</text>
<text x="117.7" y="72.6">CH0</text>
<text x="117.7" y="76.2">CH1</text>
<text x="155.4" y="77.9">16</text>
<text x="114.2" y="81.5">6</text>
<text x="117.7" y="79.7">CH2</text>
<text x="117.7" y="83.2">CH3</text>
<text x="137.2" y="83.2">IRQ/MDAT</text>
<text x="145.1" y="79.7">MCLK</text>
<text x="155.4" y="81.5">15</text>
<text x="114.2" y="85">7</text>
<text x="114.2" y="88.5">8</text>
<text x="117.7" y="86.7">NC</text>
<text x="146.8" y="86.7">SDO</text>
<text x="155.4" y="88.5">13</text>
<text x="155.4" y="85">14</text>
<text x="112.2" y="95.6">10</text>
<text x="114.2" y="92">9</text>
<text x="117.7" y="90.3">NC</text>
<text x="117.7" y="93.8">NC</text>
<text x="147.3" y="93.8">SCK</text>
<text x="148" y="90.3">SDI</text>
<text x="155.4" y="95.6">11</text>
<text x="155.4" y="92">12</text>
<text x="117.7" y="97.3">NC</text>
<text x="149.5" y="97.3">CS</text>
<text x="316.5" y="128.7">1</text>
<text x="321" y="127.3">1</text>
<text x="321" y="130.8">2</text>
<text x="168.9" y="137.9">1</text>
<text x="316.5" y="132.3">2</text>
<text x="316.5" y="135.8">3</text>
<text x="321" y="134.4">3</text>
<text x="321" y="137.9">4</text>
<text x="168.9" y="141.4">2</text>
<text x="172.4" y="143.2">PA01</text>
<text x="172.4" y="139.7">PA00</text>
<text x="201.1" y="141.4">EP</text>
<text x="206.6" y="139.7">49</text>
<text x="206.6" y="143.2">48</text>
<text x="316.5" y="139.3">4</text>
<text x="316.5" y="142.8">5</text>
<text x="321" y="141.4">5</text>
<text x="168.9" y="148.5">4</text>
<text x="168.9" y="145">3</text>
<text x="172.4" y="146.7">PA02</text>
<text x="196.9" y="145">PB03</text>
<text x="196.9" y="148.5">PB02</text>
<text x="206.6" y="146.7">47</text>
<text x="316.5" y="146.4">6</text>
<text x="321" y="145">6</text>
<text x="172.4" y="150.2">PA03</text>
<text x="197" y="152">PA31</text>
<text x="197" y="155.5">PA30</text>
<text x="206.6" y="150.2">46</text>
<text x="206.6" y="153.8">45</text>
<text x="168.9" y="159.1">7</text>
<text x="172.4" y="160.8">PB08</text>
<text x="168.9" y="166.1">9</text>
<text x="168.9" y="162.6">8</text>
<text x="172.4" y="167.9">PA04</text>
<text x="172.4" y="164.4">PB09</text>
<text x="206.6" y="167.9">41</text>
<text x="166.9" y="173.2">11</text>
<text x="166.9" y="169.7">10</text>
<text x="172.4" y="171.4">PA05</text>
<text x="192.1" y="173.2">RESET#</text>
<text x="197" y="169.7">PA28</text>
<text x="206.6" y="171.4">40</text>
<text x="166.9" y="176.7">12</text>
<text x="172.4" y="178.5">PA07</text>
<text x="172.4" y="174.9">PA06</text>
<text x="197" y="176.7">PA27</text>
<text x="206.6" y="174.9">39</text>
<text x="206.6" y="178.5">38</text>
<text x="166.9" y="183.8">14</text>
<text x="166.9" y="180.2">13</text>
<text x="172.4" y="185.5">PA09</text>
<text x="172.4" y="182">PA08</text>
<text x="196.9" y="180.2">PB23</text>
<text x="196.9" y="183.8">PB22</text>
<text x="206.6" y="182">37</text>
<text x="166.9" y="190.8">16</text>
<text x="166.9" y="187.3">15</text>
<text x="172.4" y="189.1">PA10</text>
<text x="172.4" y="192.6">PA11</text>
<text x="197" y="194.3">PA25</text>
<text x="197" y="197.9">PA24</text>
<text x="206.6" y="192.6">34</text>
<text x="206.6" y="196.1">33</text>
<text x="166.9" y="201.4">19</text>
<text x="172.4" y="203.2">PB10</text>
<text x="197" y="201.4">PA23</text>
<text x="206.6" y="199.6">32</text>
<text x="206.6" y="203.2">31</text>
<text x="166.9" y="208.5">21</text>
<text x="166.9" y="204.9">20</text>
<text x="172.4" y="206.7">PB11</text>
<text x="197" y="204.9">PA22</text>
<text x="197" y="208.5">PA21</text>
<text x="206.6" y="206.7">30</text>
<text x="166.9" y="215.5">23</text>
<text x="166.9" y="212">22</text>
<text x="172.4" y="213.7">PA13</text>
<text x="172.4" y="210.2">PA12</text>
<text x="197" y="212">PA20</text>
<text x="197" y="215.5">PA19</text>
<text x="206.6" y="210.2">29</text>
<text x="206.6" y="213.7">28</text>
<text x="166.9" y="219">24</text>
<text x="172.4" y="220.8">PA15</text>
<text x="172.4" y="217.3">PA14</text>
<text x="197" y="219">PA18</text>
<text x="206.6" y="217.3">27</text>
<text x="206.6" y="220.8">26</text>
<text x="166.9" y="222.6">25</text>
<text x="172.4" y="224.3">PA16</text>
<text x="197" y="222.6">PA17</text>
<text x="156.7" y="264.5">1</text>
<text x="176.4" y="264.5">2</text>
<text x="157.1" y="272">4</text>
<text x="176.4" y="272">3</text>
</g>
<g font-size="3.2" fill="#f00">
<text x="144.7" y="69.1">AVDD</text>
<text x="155.4" y="70.9">18</text>
<text x="155.4" y="67.3">19</text>
<text x="144.4" y="72.6">DVDD</text>
<text x="168.9" y="155.5">6</text>
<text x="172.4" y="157.3">VDDANA</text>
<text x="194.3" y="159.1">VDDIN</text>
<text x="206.6" y="157.3">44</text>
<text x="206.6" y="160.8">43</text>
<text x="189.1" y="162.6">VDDCORE</text>
<text x="206.6" y="185.5">36</text>
<text x="194.2" y="187.3">VDDIO</text>
<text x="166.9" y="194.3">17</text>
<text x="172.4" y="196.1">VDDIO</text>
</g>
</svg>
